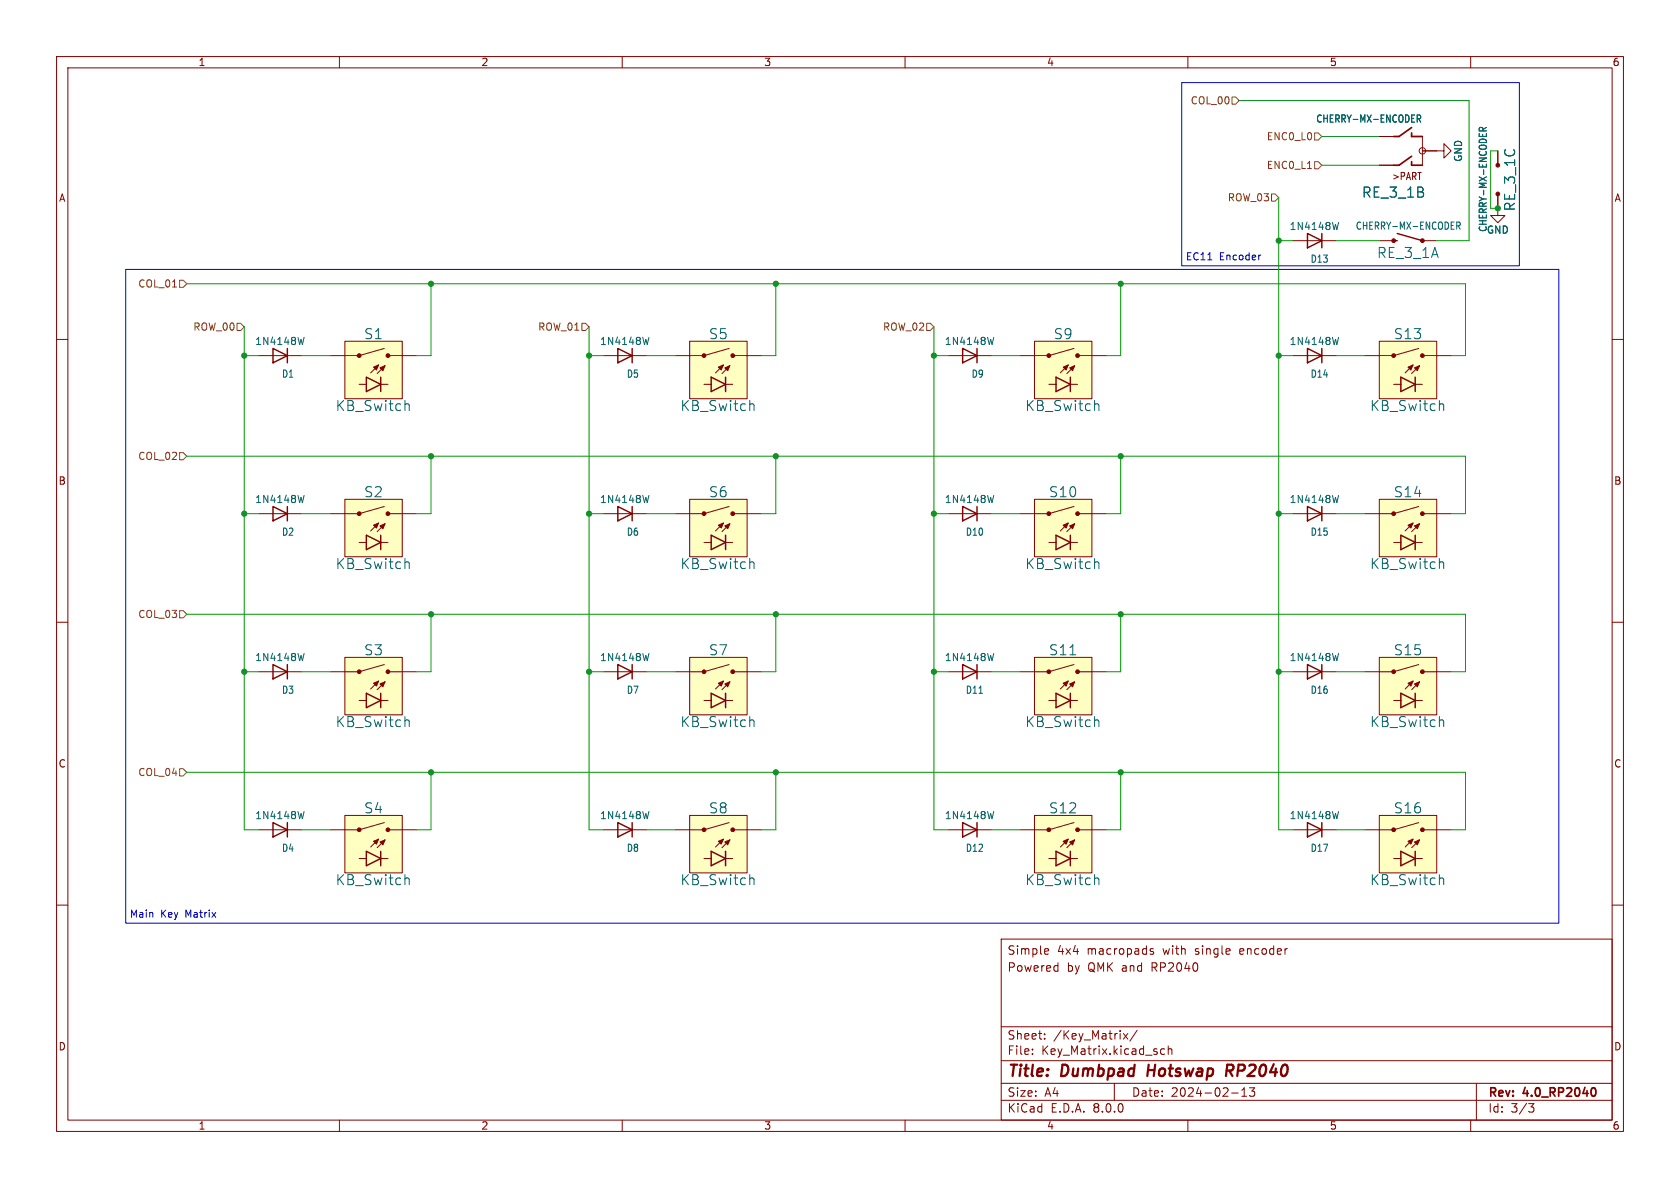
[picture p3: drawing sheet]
<svg xmlns="http://www.w3.org/2000/svg" width="297mm" height="210mm" viewBox="0 0 297 210" stroke-linecap="round" stroke-linejoin="round" font-family="sans-serif">
<g fill="none" stroke="#840000" stroke-width=".18">
<path d="M10 10h277v190h-277zM12 12h273v186h-273zM60 10v2M110 10v2M160 10v2M210 10v2M260 10v2M10 60h2M285 60h2M10 110h2M285 110h2M10 160h2"/>
<path d="M285 160h2M177 166h108v32h-108zM184.9 167.7l.4 .1 .1 .3-.7 .1M185.3 168.6l-.4 .1M186.6 170.7l.4 .1M187 170.2v1.5M187 171.6l-.4 .1M203.9 167.8l-.4-.1-.2 .2 .1 .2 .5 .2v.3h-.6M60 198v2M110 198v2M160 198v2M177 194.5h108"/>
<path d="M177 191.5h108M177 187.5h108M177 181.5h108M182.5 186.3v.1M182.5 185.5v.1M184.7 183.6v.1M184.7 182.8v.1M197 191.5v3M198.6 182.7l.8 1M199.4 182.7l-.8 1M201 182.1l-1.3 2M205.9 185.5l-.4-.1-.3 .3v.4l.1 .2h.6"/>
<path d="M206.5 185.5l.2-.1 .4 .1 .1 .9M206.5 184.9v1.5M210 198v2M217.7 193.2h1.2M219.5 193.8h.9M219.5 192.7l.5-.4v1.5M220.9 192.3h.9l-.5 .6 .4 .1v.7l-.2 .1h-.4l-.2-.1M260 198v2M261 191.5v6.5M271.2 195.1l-.5 .6 .4 .1 .1 .5-.3 .3h-.4"/>
</g>
<path d="M281.6 192.3a.81 .81 0 0 1 .6 .6 .81 .81 0 0 1-.3 .8l-.3 .1" fill="none" stroke="#840000" stroke-width=".3"/>
<path d="M203.1 188.2l-.3 2M217.3 189.3l.6 .9M217.7 188.2h-.7l-.3 2M217.8 189.2l-1 .1" fill="none" stroke="#840000" stroke-width=".4"/>
<path d="M243.8 60.3h10.2v10.2h-10.2z" fill="#ffffc2"/>
<g fill="#840000" stroke="#840000" stroke-width=".18">
<path d="M248.9 64.9l.9-.4-.4 .9z"/>
<path d="M250.1 65l.9-.4-.4 .9z"/>
<circle cx="246.4" cy="62.9" r=".33"/>
<circle cx="251.5" cy="62.9" r=".33"/>
</g>
<path d="M106.7 62.9h7.6M243.8 60.3h10.2v10.2h-10.2zM246.4 67.9h1.2M249.8 64.5l-1.4 1.4M250.2 67.9h1.3M250.8 61.6l-4.4 1.3h-5.1M251 64.6l-1.4 1.4M251.5 62.9h5" fill="none" stroke="#840000" stroke-width=".18"/>
<path d="M109.2 61.6l2.6 1.3-2.6 1.2zM111.8 61.6v2.5M247.6 66.7l2.6 1.2-2.6 1.3zM250.2 66.7v2.5" fill="none" stroke="#840000" stroke-width=".25"/>
<path d="M114.7 59.6l-.3 1.3M254.7 71.4l.4 .1 .1 .1v1" fill="none" stroke="#006464" stroke-width=".18"/>
<path d="M61 116.2h10.1v10.2h-10.1z" fill="#ffffc2"/>
<g fill="#840000" stroke="#840000" stroke-width=".18">
<path d="M66 120.8l.9-.4-.4 .9z"/>
<path d="M67.2 120.9l.9-.4-.4 .9z"/>
<circle cx="63.5" cy="118.7" r=".33"/>
<circle cx="68.6" cy="118.7" r=".33"/>
</g>
<path d="M61 116.2h10.1v10.2h-10.1zM67.9 117.5l-4.4 1.2h-5.1M68.6 118.7h5.1M63.5 123.8h1.3M66.9 120.4l-1.4 1.4M67.3 123.8h1.3M68.1 120.5l-1.4 1.4" fill="none" stroke="#840000" stroke-width=".18"/>
<path d="M64.8 122.6l2.5 1.2-2.5 1.3zM67.3 122.6v2.5" fill="none" stroke="#840000" stroke-width=".25"/>
<path d="M71.8 127.3h.5v.2v.9" fill="none" stroke="#006464" stroke-width=".18"/>
<path d="M121.9 60.3h10.2v10.2h-10.2z" fill="#ffffc2"/>
<g fill="#840000" stroke="#840000" stroke-width=".18">
<path d="M127 64.9l.9-.4-.4 .9z"/>
<path d="M128.1 65l.9-.4-.3 .9z"/>
<circle cx="124.5" cy="62.9" r=".33"/>
<circle cx="129.5" cy="62.9" r=".33"/>
</g>
<path d="M121.9 60.3h10.2v10.2h-10.2zM124.5 67.9h1.2M127.9 64.5l-1.4 1.4M128.3 67.9h1.2M128.9 61.6l-4.4 1.3h-5.1M129 64.6l-1.4 1.4M129.5 62.9h5.1" fill="none" stroke="#840000" stroke-width=".18"/>
<path d="M125.7 66.7l2.6 1.2-2.6 1.3zM128.3 66.7v2.5" fill="none" stroke="#840000" stroke-width=".25"/>
<path d="M132.8 71.4l.4 .1 .1 .1v1" fill="none" stroke="#006464" stroke-width=".18"/>
<path d="M121.9 88.3h10.2v10.1h-10.2z" fill="#ffffc2"/>
<g fill="#840000" stroke="#840000" stroke-width=".18">
<path d="M127 92.8l.9-.3-.4 .8z"/>
<path d="M128.1 93l.9-.4-.3 .9z"/>
<circle cx="124.5" cy="90.8" r=".33"/>
<circle cx="129.5" cy="90.8" r=".33"/>
</g>
<path d="M264.8 36.8v1.3h1.3l-1.3 1.3-1.3-1.3h1.3M228.6 62.9h7.6M121.9 88.3h10.2v10.1h-10.2zM124.5 95.9h1.2M127.9 92.5l-1.4 1.4M128.3 95.9h1.2M128.9 89.5l-4.4 1.3h-5.1M129 92.6l-1.4 1.4M129.5 90.8h5.1" fill="none" stroke="#840000" stroke-width=".18"/>
<path d="M231.1 61.6l2.6 1.3-2.6 1.2zM233.7 61.6v2.5M125.7 94.6l2.6 1.3-2.6 1.3zM128.3 94.6v2.6" fill="none" stroke="#840000" stroke-width=".25"/>
<path d="M236.6 59.6l-.3 1.3M132.8 99.3l.4 .1 .1 .2v.9" fill="none" stroke="#006464" stroke-width=".18"/>
<path d="M61 60.3h10.1v10.2h-10.1z" fill="#ffffc2"/>
<g fill="#840000" stroke="#840000" stroke-width=".18">
<path d="M66 64.9l.9-.4-.4 .9z"/>
<path d="M67.2 65l.9-.4-.4 .9z"/>
<circle cx="63.5" cy="62.9" r=".33"/>
<circle cx="68.6" cy="62.9" r=".33"/>
</g>
<path d="M254 26.7h1.3v-1.3l1.2 1.3-1.2 1.2v-1.2M61 60.3h10.1v10.2h-10.1zM63.5 67.9h1.3M66.9 64.5l-1.4 1.4M67.3 67.9h1.3M67.9 61.6l-4.4 1.3h-5.1M68.1 64.6l-1.4 1.4M68.6 62.9h5.1M106.7 90.8h7.6" fill="none" stroke="#840000" stroke-width=".18"/>
<path d="M64.8 66.7l2.5 1.2-2.5 1.3zM67.3 66.7v2.5M109.2 89.5l2.6 1.3-2.6 1.3zM111.8 89.5v2.6" fill="none" stroke="#840000" stroke-width=".25"/>
<path d="M71.8 71.4l.5 .1v.1v1M114.7 87.6l-.3 1.2" fill="none" stroke="#006464" stroke-width=".18"/>
<path d="M182.9 144.1h10.1v10.2h-10.1z" fill="#ffffc2"/>
<g fill="#840000" stroke="#840000" stroke-width=".18">
<path d="M188 148.7l.8-.4-.3 .9z"/>
<path d="M189.1 148.8l.9-.3-.4 .9z"/>
<circle cx="185.4" cy="146.7" r=".33"/>
<circle cx="190.5" cy="146.7" r=".33"/>
</g>
<path d="M182.9 144.1h10.1v10.2h-10.1zM185.4 151.8h1.3M188.8 148.3l-1.3 1.4M189.2 151.8h1.3M189.9 145.4l-4.5 1.3h-5.1M190 148.5l-1.4 1.4M190.5 146.7h5.1M228.6 146.7h7.6" fill="none" stroke="#840000" stroke-width=".18"/>
<path d="M186.7 150.5l2.5 1.3-2.5 1.2zM189.2 150.5v2.5M231.1 145.4l2.6 1.3-2.6 1.3zM233.7 145.4v2.6" fill="none" stroke="#840000" stroke-width=".25"/>
<path d="M193.8 155.2l.4 .1 .1 .2v.9M236.6 143.5l-.3 1.2" fill="none" stroke="#006464" stroke-width=".18"/>
<path d="M243.8 144.1h10.2v10.2h-10.2z" fill="#ffffc2"/>
<g fill="#840000" stroke="#840000" stroke-width=".18">
<path d="M248.9 148.7l.9-.4-.4 .9z"/>
<path d="M250.1 148.8l.9-.3-.4 .9z"/>
<circle cx="246.4" cy="146.7" r=".33"/>
<circle cx="251.5" cy="146.7" r=".33"/>
</g>
<path d="M243.8 144.1h10.2v10.2h-10.2zM246.4 151.8h1.2M249.8 148.3l-1.4 1.4M250.2 151.8h1.3M250.8 145.4l-4.4 1.3h-5.1M251 148.5l-1.4 1.4M251.5 146.7h5" fill="none" stroke="#840000" stroke-width=".18"/>
<path d="M247.6 150.5l2.6 1.3-2.6 1.2zM250.2 150.5v2.5" fill="none" stroke="#840000" stroke-width=".25"/>
<path d="M254.7 155.2l.4 .1 .1 .2v.9" fill="none" stroke="#006464" stroke-width=".18"/>
<path d="M182.9 60.3h10.1v10.2h-10.1z" fill="#ffffc2"/>
<g fill="#840000" stroke="#840000" stroke-width=".18">
<path d="M188 64.9l.8-.4-.3 .9z"/>
<path d="M189.1 65l.9-.4-.4 .9z"/>
<circle cx="185.4" cy="62.9" r=".33"/>
<circle cx="190.5" cy="62.9" r=".33"/>
</g>
<g fill="none" stroke="#840000" stroke-width=".18">
<path d="M243.8 29.2h2.6M243.8 24.1h2.6M251.5 24.1v5.1M251.5 26.7h2.5M182.9 60.3h10.1v10.2h-10.1zM185.4 67.9h1.3M188.8 64.5l-1.3 1.4M189.2 67.9h1.3M189.9 61.6l-4.5 1.3h-5.1M190 64.6l-1.4 1.4M190.5 62.9h5.1"/>
<circle cx="251.5" cy="26.7" r=".57"/>
</g>
<path d="M186.7 66.7l2.5 1.2-2.5 1.3zM189.2 66.7v2.5" fill="none" stroke="#840000" stroke-width=".25"/>
<path d="M250.5 21l.6-.1 .1-.2-.1-.3-.6-.1v1.3M250.8 21l.4 .6M193.8 71.4l.4 .1 .1 .1v1" fill="none" stroke="#006464" stroke-width=".18"/>
<path d="M249.6 27.6l-2.3 1.6h-.9M249.6 28.6v.6h1.9M249.6 23.5v.6h1.9M249.6 22.5l-2.3 1.6h-.9" fill="none" stroke="#840000" stroke-width=".3"/>
<path d="M182.9 116.2h10.1v10.2h-10.1z" fill="#ffffc2"/>
<g fill="#840000" stroke="#840000" stroke-width=".18">
<path d="M188 120.8l.8-.4-.3 .9z"/>
<path d="M189.1 120.9l.9-.4-.4 .9z"/>
<circle cx="185.4" cy="118.7" r=".33"/>
<circle cx="190.5" cy="118.7" r=".33"/>
</g>
<path d="M182.9 116.2h10.1v10.2h-10.1zM189.9 117.5l-4.5 1.2h-5.1M190.5 118.7h5.1M185.4 123.8h1.3M188.8 120.4l-1.3 1.4M189.2 123.8h1.3M190 120.5l-1.4 1.4" fill="none" stroke="#840000" stroke-width=".18"/>
<path d="M186.7 122.6l2.5 1.2-2.5 1.3zM189.2 122.6v2.5" fill="none" stroke="#840000" stroke-width=".25"/>
<path d="M189.1 115.8h1.1M193.8 127.3h.4l.1 .2v.9" fill="none" stroke="#006464" stroke-width=".18"/>
<path d="M182.9 88.3h10.1v10.1h-10.1z" fill="#ffffc2"/>
<g fill="#840000" stroke="#840000" stroke-width=".18">
<path d="M188 92.8l.8-.3-.3 .8z"/>
<path d="M189.1 93l.9-.4-.4 .9z"/>
<circle cx="185.4" cy="90.8" r=".33"/>
<circle cx="190.5" cy="90.8" r=".33"/>
<circle cx="264.8" cy="29.2" r=".33"/>
<circle cx="264.8" cy="34.3" r=".33"/>
<circle cx="251.5" cy="42.5" r=".33"/>
<circle cx="246.4" cy="42.5" r=".33"/>
</g>
<path d="M264.8 26.7v2.5M264.8 34.3v2.5M228.6 42.5h7.6M243.8 42.5h2.6M251.5 42.5h2.5M182.9 88.3h10.1v10.1h-10.1zM185.4 95.9h1.3M188.8 92.5l-1.3 1.4M189.2 95.9h1.3M189.9 89.5l-4.5 1.3h-5.1M190 92.6l-1.4 1.4M190.5 90.8h5.1" fill="none" stroke="#840000" stroke-width=".18"/>
<path d="M231.1 41.3l2.6 1.2-2.6 1.3zM233.7 41.3v2.5M246.4 42.5h.6M247 41.3l4.5 1.2M186.7 94.6l2.5 1.3-2.5 1.3zM189.2 94.6v2.6" fill="none" stroke="#840000" stroke-width=".25"/>
<path d="M236.6 39.3l-.3 1.3M257.5 39.9l.6-.1-.1-.5h-.5v1.2M257.8 39.9l.3 .6M262.2 23.1l-.1-.5-.2-.1-.3 .1-.1 .5h1.3M262.8 22.5l-.6 .4M193.8 99.3l.4 .1 .1 .2v.9" fill="none" stroke="#006464" stroke-width=".18"/>
<path d="M243.8 116.2h10.2v10.2h-10.2z" fill="#ffffc2"/>
<g fill="#840000" stroke="#840000" stroke-width=".18">
<path d="M248.9 120.8l.9-.4-.4 .9z"/>
<path d="M250.1 120.9l.9-.4-.4 .9z"/>
<circle cx="246.4" cy="118.7" r=".33"/>
<circle cx="251.5" cy="118.7" r=".33"/>
</g>
<path d="M228.6 90.8h7.6M228.6 118.7h7.6M243.8 116.2h10.2v10.2h-10.2zM250.8 117.5l-4.4 1.2h-5.1M251.5 118.7h5M246.4 123.8h1.2M249.8 120.4l-1.4 1.4M250.2 123.8h1.3M251 120.5l-1.4 1.4" fill="none" stroke="#840000" stroke-width=".18"/>
<path d="M231.1 89.5l2.6 1.3-2.6 1.3zM233.7 89.5v2.6M231.1 117.5l2.6 1.2-2.6 1.3zM233.7 117.5v2.5M247.6 122.6l2.6 1.2-2.6 1.3zM250.2 122.6v2.5" fill="none" stroke="#840000" stroke-width=".25"/>
<path d="M236.6 87.6l-.3 1.2M236.6 115.5l-.3 1.3M254.7 127.3h.4l.1 .2v.9" fill="none" stroke="#006464" stroke-width=".18"/>
<path d="M243.8 88.3h10.2v10.1h-10.2z" fill="#ffffc2"/>
<g fill="#840000" stroke="#840000" stroke-width=".18">
<path d="M248.9 92.8l.9-.3-.4 .8z"/>
<path d="M250.1 93l.9-.4-.4 .9z"/>
<circle cx="246.4" cy="90.8" r=".33"/>
<circle cx="251.5" cy="90.8" r=".33"/>
</g>
<path d="M45.7 62.9h7.6M45.7 90.8h7.6M243.8 88.3h10.2v10.1h-10.2zM246.4 95.9h1.2M249.8 92.5l-1.4 1.4M250.2 95.9h1.3M250.8 89.5l-4.4 1.3h-5.1M251 92.6l-1.4 1.4M251.5 90.8h5" fill="none" stroke="#840000" stroke-width=".18"/>
<path d="M48.3 61.6l2.5 1.3-2.5 1.2zM50.8 61.6v2.5M48.3 89.5l2.5 1.3-2.5 1.3zM50.8 89.5v2.6M247.6 94.6l2.6 1.3-2.6 1.3zM250.2 94.6v2.6" fill="none" stroke="#840000" stroke-width=".25"/>
<path d="M53.8 59.6l-.3 1.3M53.8 87.6l-.3 1.2M254.7 99.3l.4 .1 .1 .2v.9" fill="none" stroke="#006464" stroke-width=".18"/>
<path d="M121.9 116.2h10.2v10.2h-10.2z" fill="#ffffc2"/>
<g fill="#840000" stroke="#840000" stroke-width=".18">
<path d="M127 120.8l.9-.4-.4 .9z"/>
<path d="M128.1 120.9l.9-.4-.3 .9z"/>
<circle cx="124.5" cy="118.7" r=".33"/>
<circle cx="129.5" cy="118.7" r=".33"/>
</g>
<path d="M167.6 62.9h7.7M121.9 116.2h10.2v10.2h-10.2zM128.9 117.5l-4.4 1.2h-5.1M129.5 118.7h5.1M124.5 123.8h1.2M127.9 120.4l-1.4 1.4M128.3 123.8h1.2M129 120.5l-1.4 1.4" fill="none" stroke="#840000" stroke-width=".18"/>
<path d="M170.2 61.6l2.5 1.3-2.5 1.2zM172.7 61.6v2.5M125.7 122.6l2.6 1.2-2.6 1.3zM128.3 122.6v2.5" fill="none" stroke="#840000" stroke-width=".25"/>
<path d="M175.7 59.6l-.3 1.3M132.8 127.3h.4l.1 .2v.9" fill="none" stroke="#006464" stroke-width=".18"/>
<path d="M121.9 144.1h10.2v10.2h-10.2z" fill="#ffffc2"/>
<g fill="#840000" stroke="#840000" stroke-width=".18">
<path d="M127 148.7l.9-.4-.4 .9z"/>
<path d="M128.1 148.8l.9-.3-.3 .9z"/>
<circle cx="124.5" cy="146.7" r=".33"/>
<circle cx="129.5" cy="146.7" r=".33"/>
</g>
<path d="M167.6 90.8h7.7M106.7 118.7h7.6M167.6 118.7h7.7M106.7 146.7h7.6M121.9 144.1h10.2v10.2h-10.2zM124.5 151.8h1.2M127.9 148.3l-1.4 1.4M128.3 151.8h1.2M128.9 145.4l-4.4 1.3h-5.1M129 148.5l-1.4 1.4M129.5 146.7h5.1M167.6 146.7h7.7" fill="none" stroke="#840000" stroke-width=".18"/>
<path d="M170.2 89.5l2.5 1.3-2.5 1.3zM172.7 89.5v2.6M109.2 117.5l2.6 1.2-2.6 1.3zM111.8 117.5v2.5M170.2 117.5l2.5 1.2-2.5 1.3zM172.7 117.5v2.5M109.2 145.4l2.6 1.3-2.6 1.3zM111.8 145.4v2.6M125.7 150.5l2.6 1.3-2.6 1.2zM128.3 150.5v2.5M170.2 145.4l2.5 1.3-2.5 1.3zM172.7 145.4v2.6" fill="none" stroke="#840000" stroke-width=".25"/>
<path d="M175.7 87.6l-.3 1.2M114.7 115.5l-.3 1.3M175.7 115.5l-.3 1.3M114.7 143.5l-.3 1.2M132.8 155.2l.4 .1 .1 .2v.9M175.7 143.5l-.3 1.2" fill="none" stroke="#006464" stroke-width=".18"/>
<path d="M61 144.1h10.1v10.2h-10.1z" fill="#ffffc2"/>
<g fill="#840000" stroke="#840000" stroke-width=".18">
<path d="M66 148.7l.9-.4-.4 .9z"/>
<path d="M67.2 148.8l.9-.3-.4 .9z"/>
<circle cx="63.5" cy="146.7" r=".33"/>
<circle cx="68.6" cy="146.7" r=".33"/>
</g>
<path d="M45.7 118.7h7.6M45.7 146.7h7.6M61 144.1h10.1v10.2h-10.1zM63.5 151.8h1.3M66.9 148.3l-1.4 1.4M67.3 151.8h1.3M67.9 145.4l-4.4 1.3h-5.1M68.1 148.5l-1.4 1.4M68.6 146.7h5.1" fill="none" stroke="#840000" stroke-width=".18"/>
<path d="M48.3 117.5l2.5 1.2-2.5 1.3zM50.8 117.5v2.5M48.3 145.4l2.5 1.3-2.5 1.3zM50.8 145.4v2.6M64.8 150.5l2.5 1.3-2.5 1.2zM67.3 150.5v2.5" fill="none" stroke="#840000" stroke-width=".25"/>
<path d="M53.8 115.5l-.3 1.3M53.8 143.5l-.3 1.2M71.8 155.2l.5 .1v.2v.9" fill="none" stroke="#006464" stroke-width=".18"/>
<path d="M61 88.3h10.1v10.1h-10.1z" fill="#ffffc2"/>
<g fill="#840000" stroke="#840000" stroke-width=".18">
<path d="M66 92.8l.9-.3-.4 .8z"/>
<path d="M67.2 93l.9-.4-.4 .9z"/>
<circle cx="63.5" cy="90.8" r=".33"/>
<circle cx="68.6" cy="90.8" r=".33"/>
</g>
<path d="M243.8 29.2h2.6M243.8 24.1h2.6M251.5 26.7h2.5M264.8 26.7v2.5M264.8 34.3v2.5M61 88.3h10.1v10.1h-10.1zM63.5 95.9h1.3M66.9 92.5l-1.4 1.4M67.3 95.9h1.3M67.9 89.5l-4.4 1.3h-5.1M68.1 92.6l-1.4 1.4M68.6 90.8h5.1" fill="none" stroke="#840000" stroke-width=".18"/>
<path d="M64.8 94.6l2.5 1.3-2.5 1.3zM67.3 94.6v2.6" fill="none" stroke="#840000" stroke-width=".25"/>
<path d="M250.5 21l.6-.1 .1-.2-.1-.3-.6-.1v1.3M250.8 21l.4 .6M262.2 23.1l-.1-.5-.2-.1-.3 .1-.1 .5h1.3M262.8 22.5l-.6 .4M71.8 99.3l.5 .1v.2v.9" fill="none" stroke="#006464" stroke-width=".18"/>
<g fill="none" stroke="#725600" stroke-width=".18">
<path d="M217.8 17.1h.6l.7 .7-.7 .6h-.6zM224.8 34.3h.6l.7 .6-.7 .7h-.6zM231.2 29.8h.7M232.4 28.6h.6l.7 .6-.7 .6h-.6zM232.4 23.5h.6l.7 .6-.7 .7h-.6zM30.5 50.7h.7M31.7 49.5h.7l.6 .7-.6 .6h-.7zM41.9 57.2h.6l.7 .6-.7 .6h-.6zM102.9 57.2h.6l.6 .6-.6 .6h-.6zM163.8 57.2h.7l.6 .6-.6 .6h-.7zM31.7 80h.7l.6 .6-.6 .7h-.7zM31.7 108h.7l.6 .6-.6 .6h-.7z"/>
<path d="M31.7 135.9h.7l.6 .6-.6 .7h-.7z"/>
</g>
<path d="M208.9 14.6h59.7v32.4h-59.7zM22.2 47.6h253.4v115.6h-253.4zM213.5 45.9h.7M222.9 45.1l-.2 .1" fill="none" stroke="#0000c2" stroke-width=".18"/>
<g fill="none" stroke="#009600" stroke-width=".18">
<path d="M219.1 17.8h40.6v24.7h-5.7M226.1 34.9v111.8h2.5M233.7 29.2h10.1M233.7 24.1h10.1M264.8 26.7h-1.3v10.1h1.3M33 50.2h226.1v12.7h-2.6M43.2 57.8v88.9h2.5M76.2 50.2v12.7h-2.5M104.1 57.8v88.9h2.6M137.2 50.2v12.7h-2.6M165.1 57.8v88.9h2.5M198.1 50.2v12.7h-2.5"/>
<path d="M226.1 42.5h2.5M236.2 42.5h7.6M43.2 62.9h2.5M53.3 62.9h5.1M104.1 62.9h2.6M114.3 62.9h5.1M165.1 62.9h2.5M175.3 62.9h5M226.1 62.9h2.5M236.2 62.9h5.1M33 80.6h226.1v10.2h-2.6M43.2 90.8h2.5"/>
<path d="M53.3 90.8h5.1M76.2 80.6v10.2h-2.5M104.1 90.8h2.6M114.3 90.8h5.1M137.2 80.6v10.2h-2.6M165.1 90.8h2.5M175.3 90.8h5M198.1 80.6v10.2h-2.5M226.1 90.8h2.5M236.2 90.8h5.1M33 108.6h226.1v10.1h-2.6M43.2 118.7h2.5"/>
<path d="M53.3 118.7h5.1M76.2 108.6v10.1h-2.5M104.1 118.7h2.6M114.3 118.7h5.1M137.2 108.6v10.1h-2.6M165.1 118.7h2.5M175.3 118.7h5M198.1 108.6v10.1h-2.5M226.1 118.7h2.5M236.2 118.7h5.1M33 136.5h226.1v10.2h-2.6M76.2 136.5v10.2h-2.5"/>
<path d="M137.2 136.5v10.2h-2.6M198.1 136.5v10.2h-2.5M53.3 146.7h5.1M114.3 146.7h5.1M175.3 146.7h5M236.2 146.7h5.1"/>
</g>
<g fill="#009600" stroke="#009600" stroke-width=".18">
<circle cx="137.2" cy="80.6" r=".46"/>
<circle cx="165.1" cy="90.8" r=".46"/>
<circle cx="137.2" cy="50.2" r=".46"/>
<circle cx="137.2" cy="108.6" r=".46"/>
<circle cx="137.2" cy="136.5" r=".46"/>
<circle cx="165.1" cy="118.7" r=".46"/>
<circle cx="165.1" cy="62.9" r=".46"/>
<circle cx="43.2" cy="90.8" r=".46"/>
<circle cx="76.2" cy="80.6" r=".46"/>
<circle cx="76.2" cy="50.2" r=".46"/>
<circle cx="104.1" cy="62.9" r=".46"/>
<circle cx="104.1" cy="90.8" r=".46"/>
<circle cx="43.2" cy="62.9" r=".46"/>
<circle cx="198.1" cy="50.2" r=".46"/>
<circle cx="226.1" cy="42.5" r=".46"/>
<circle cx="264.8" cy="36.8" r=".46"/>
<circle cx="76.2" cy="108.6" r=".46"/>
<circle cx="104.1" cy="118.7" r=".46"/>
<circle cx="43.2" cy="118.7" r=".46"/>
<circle cx="76.2" cy="136.5" r=".46"/>
<circle cx="198.1" cy="80.6" r=".46"/>
<circle cx="226.1" cy="90.8" r=".46"/>
<circle cx="198.1" cy="108.6" r=".46"/>
<circle cx="226.1" cy="118.7" r=".46"/>
<circle cx="198.1" cy="136.5" r=".46"/>
<circle cx="226.1" cy="62.9" r=".46"/>
</g>
<g font-size="2.8" fill="#840000">
<text x="178" y="190.9">Title:</text>
<text x="187.7" y="190.9">Dumbpad</text>
<text x="203.7" y="190.9">Hotswap</text>
<text x="218.4" y="190.9">RP2040</text>
</g>
<g font-size="2.5" fill="#006464">
<text x="240.7" y="35.2">RE_3_1B</text>
<text x="268.1" y="37.4" transform="rotate(-90 268.1 37.4)">RE_3_1C</text>
<text x="243.4" y="45.8">RE_3_1A</text>
<text x="64.3" y="60.2">S1</text>
<text x="125.3" y="60.2">S5</text>
<text x="186.2" y="60.2">S9</text>
<text x="246.3" y="60.2">S13</text>
<text x="59.3" y="72.9">KB_Switch</text>
<text x="120.2" y="72.9">KB_Switch</text>
<text x="181.2" y="72.9">KB_Switch</text>
<text x="242.1" y="72.9">KB_Switch</text>
<text x="64.3" y="88.1">S2</text>
<text x="125.3" y="88.1">S6</text>
<text x="185.4" y="88.1">S10</text>
<text x="246.3" y="88.1">S14</text>
<text x="59.3" y="100.8">KB_Switch</text>
<text x="120.2" y="100.8">KB_Switch</text>
<text x="181.2" y="100.8">KB_Switch</text>
<text x="242.1" y="100.8">KB_Switch</text>
<text x="64.3" y="116.1">S3</text>
<text x="125.3" y="116.1">S7</text>
<text x="185.4" y="116.1">S11</text>
<text x="246.3" y="116.1">S15</text>
<text x="59.3" y="128.8">KB_Switch</text>
<text x="120.2" y="128.8">KB_Switch</text>
<text x="181.2" y="128.8">KB_Switch</text>
<text x="242.1" y="128.8">KB_Switch</text>
<text x="64.3" y="144">S4</text>
<text x="125.3" y="144">S8</text>
<text x="185.4" y="144">S12</text>
<text x="246.3" y="144">S16</text>
<text x="59.3" y="156.7">KB_Switch</text>
<text x="120.2" y="156.7">KB_Switch</text>
<text x="181.2" y="156.7">KB_Switch</text>
<text x="242.1" y="156.7">KB_Switch</text>
</g>
<g font-size="2.1" fill="#840000">
<text x="178" y="172">Powered</text>
<text x="178" y="169">Simple</text>
<text x="186.9" y="169">4x4</text>
<text x="188.6" y="172">by</text>
<text x="192.2" y="169">macropads</text>
<text x="192.4" y="172">QMK and</text>
<text x="203.8" y="172">RP2040</text>
<text x="205.8" y="169">with</text>
<text x="211.6" y="169">single</text>
<text x="219.6" y="169">encoder</text>
<text x="178" y="184">Sheet:</text>
<text x="186.2" y="184">/Key_Matrix/</text>
<text x="178" y="186.7">File:</text>
<text x="184.1" y="186.7">Key_Matrix.kicad_sch</text>
<text x="178" y="196.9">KiCad</text>
<text x="178" y="194.1">Size:</text>
<text x="184.7" y="194.1">A4</text>
<text x="185.7" y="196.9">E.D.A.</text>
<text x="193.3" y="196.9">8.0.0</text>
<text x="200" y="194.1">Date:</text>
<text x="207" y="194.1">2024-02-13</text>
<text x="263" y="194.3">Rev:</text>
<text x="263" y="196.9">Id:</text>
<text x="267.1" y="196.9">3/3</text>
<text x="269.4" y="194.3">4.0_RP2040</text>
</g>
<g font-size="1.8" fill="#840000">
<text x="35" y="11.9">1</text>
<text x="85" y="11.9">2</text>
<text x="135" y="11.9">3</text>
<text x="185" y="11.9">4</text>
<text x="235" y="11.9">5</text>
<text x="285" y="11.9">6</text>
<text x="10.3" y="35.9">A</text>
<text x="246" y="32">&gt;PART</text>
<text x="285.3" y="35.9">A</text>
<text x="10.3" y="85.9">B</text>
<text x="285.3" y="85.9">B</text>
<text x="10.3" y="135.9">C</text>
<text x="285.3" y="135.9">C</text>
<text x="10.3" y="185.9">D</text>
<text x="285.3" y="185.9">D</text>
<text x="35" y="199.9">1</text>
<text x="85" y="199.9">2</text>
<text x="135" y="199.9">3</text>
<text x="185" y="199.9">4</text>
<text x="235" y="199.9">5</text>
<text x="285" y="199.9">6</text>
</g>
<g font-size="1.8" fill="#725600">
<text x="210.4" y="18.6">COL_00</text>
<text x="223.9" y="25">ENC0_L0</text>
<text x="217" y="35.8">ROW_03</text>
<text x="223.9" y="30.1">ENC0_L1</text>
<text x="24.3" y="51">COL_01</text>
<text x="34.1" y="58.6">ROW_00</text>
<text x="95" y="58.6">ROW_01</text>
<text x="156" y="58.6">ROW_02</text>
<text x="24.3" y="81.5">COL_02</text>
<text x="24.3" y="109.4">COL_03</text>
<text x="24.3" y="137.4">COL_04</text>
</g>
<g font-size="1.8" fill="#006464">
<text x="232.6" y="21.9">CHERRY-MX-ENCODER</text>
<text x="258.7" y="28.7" transform="rotate(-90 258.7 28.7)">GND</text>
<text x="227.9" y="40.9">1N4148W</text>
<text x="239.6" y="40.8">CHERRY-MX-ENCODER</text>
<text x="262.8" y="41.5">GND</text>
<text x="263.1" y="41.1" transform="rotate(-90 263.1 41.1)">CHERRY-MX-ENCODER</text>
<text x="231.6" y="46.6">D13</text>
<text x="45" y="61.2">1N4148W</text>
<text x="106" y="61.2">1N4148W</text>
<text x="166.9" y="61.2">1N4148W</text>
<text x="227.9" y="61.2">1N4148W</text>
<text x="49.7" y="67">D1</text>
<text x="110.7" y="67">D5</text>
<text x="171.7" y="67">D9</text>
<text x="231.6" y="67">D14</text>
<text x="45" y="89.1">1N4148W</text>
<text x="106" y="89.1">1N4148W</text>
<text x="166.9" y="89.1">1N4148W</text>
<text x="227.9" y="89.1">1N4148W</text>
<text x="49.7" y="94.9">D2</text>
<text x="110.7" y="94.9">D6</text>
<text x="170.6" y="94.9">D10</text>
<text x="231.6" y="94.9">D15</text>
<text x="45" y="117.1">1N4148W</text>
<text x="106" y="117.1">1N4148W</text>
<text x="166.9" y="117.1">1N4148W</text>
<text x="227.9" y="117.1">1N4148W</text>
<text x="49.7" y="122.8">D3</text>
<text x="110.7" y="122.8">D7</text>
<text x="170.6" y="122.8">D11</text>
<text x="231.6" y="122.8">D16</text>
<text x="45" y="145">1N4148W</text>
<text x="106" y="145">1N4148W</text>
<text x="166.9" y="145">1N4148W</text>
<text x="227.9" y="145">1N4148W</text>
<text x="49.7" y="150.8">D4</text>
<text x="110.7" y="150.8">D8</text>
<text x="170.6" y="150.8">D12</text>
<text x="231.6" y="150.8">D17</text>
</g>
<g font-size="1.8" fill="#0000c2">
<text x="209.5" y="46.1">EC11</text>
<text x="215.6" y="46.1">Encoder</text>
<text x="22.9" y="162.3">Main</text>
<text x="28.4" y="162.3">Key</text>
<text x="32.9" y="162.3">Matrix</text>
</g>
</svg>
